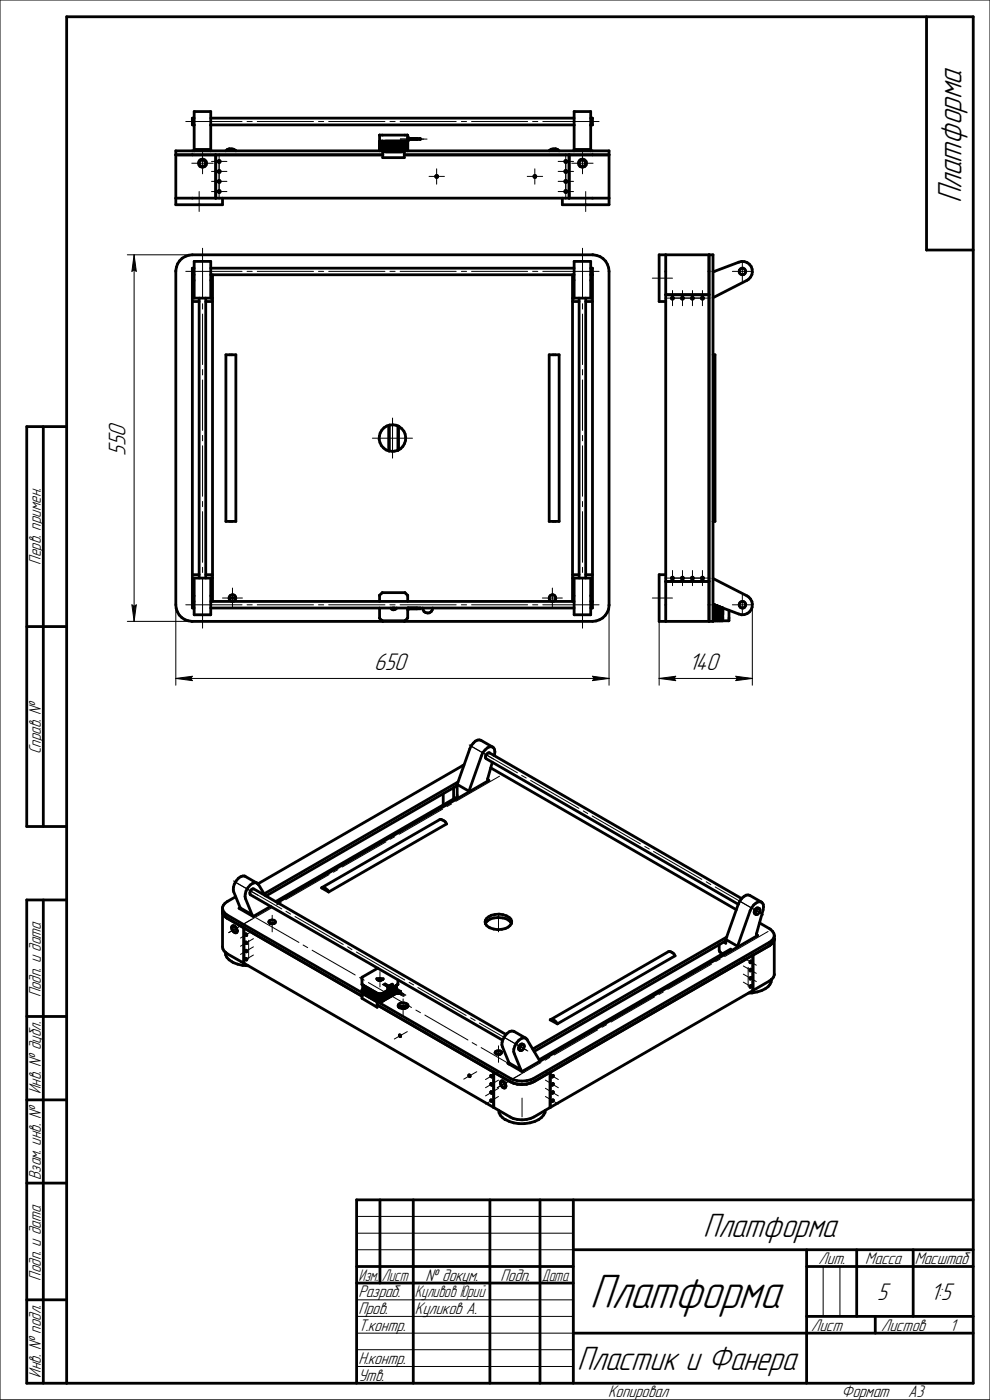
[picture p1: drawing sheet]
<svg xmlns="http://www.w3.org/2000/svg" width="210mm" height="297mm" viewBox="0 0 210 297" stroke-linecap="round" stroke-linejoin="round" font-family="sans-serif">
<g fill="none" stroke="#000" stroke-width=".59">
<path d="M38.1 55.3a3.6 3.6 0 0 1 2.7-1.2h85a3.5 3.5 0 0 1 3.4 3.5v70.8a3.5 3.5 0 0 1-3.5 3.4h-85a3.5 3.5 0 0 1-3.4-3.5v-70.9l.4-1.4zM40.8 58.3h.4M41.2 56.9h-.4v72.1h.4M44.7 56.9h77.1M44.7 58.3h77.1M45.1 58.3v69.3M121.5 58.3v69.3M125.3 56.9h.4v72.1h-.4M125.3 58.3h.4M40.8 64h1.4M42.2 63.2v59.4M43.6 63.2v59.4"/>
<path d="M43.6 64h1.5M44.7 63.2v-7.7h-3.5v7.7h3.9M47.9 75.3h2.1v35.3h-2.1zM116.5 75.3h2.1v35.3h-2.1zM121.5 63.2h3.8v-7.7h-3.5v7.7M121.5 64h1.4M122.9 63.2v59.4M124.2 63.2v59.4M124.2 64h1.5M82.5 90.3v5.4M82.6 90.2v5.5M84.4 90.3v5.2"/>
<path d="M84.5 90.4v5.1M40.8 121.9h1.4M40.8 127.6h.4M43.6 121.9h1.5M44.7 122.6v7.8h-3.5v-7.8h3.9M44.7 127.6h77.1M44.7 129h77.1M48.6 126.9h1.4M80.5 129v2.1l.7 .7M80.5 127.6v-1.3l.6-.6h4.8l.6 .6v1.3M81.1 131.7h4.8M82.9 129a.68 .68 0 0 0 .6 .4 .68 .68 0 0 0 .6-.4"/>
<path d="M83.3 129h.4M83.4 129h.2M85.9 131.7l-.1 .1M86.5 129v2.1l-.6 .6M86.6 129l-.1 .4M88.5 129v.2M89.2 129v.2h-2.6M89.7 129a1.06 1.06 0 0 0 1 1 1.06 1.06 0 0 0 1.1-1M121.5 122.6h3.8v7.8h-3.5v-7.8M121.5 121.9h1.4M124.2 121.9h1.5M125.3 127.6h.4"/>
<circle cx="83.2" cy="92.9" r="2.82"/>
<circle cx="49.3" cy="126.9" r=".7"/>
<circle cx="117.2" cy="126.9" r=".71"/>
</g>
<g fill="none" stroke="#000" stroke-width=".21">
<path d="M27 54.1h16M39.4 57.6h12M43 52.7v10.7M52.4 57.6h1.1M54.6 57.6h11.9M67.6 57.6h1.1M69.7 57.6h12M82.7 57.6h1.1M84.9 57.6h11.9M97.9 57.6h1.1M100 57.6h11.9M113 57.6h1.1"/>
<path d="M115.1 57.6h12M123.6 52.7v10.7M43 64.4v1.2M43 66.6v10.7M43 78.4v1.1M123.6 64.4v1.2M123.6 66.6v10.7M123.6 78.4v1.1M43 80.6v10.7M43 92.4v1.1M43 94.6v10.7M79 93h8.5"/>
<path d="M83.3 88.7v8.5M123.6 80.6v10.7M123.6 92.4v1.1M123.6 94.6v10.7M43 106.4v1.1M43 108.5v10.8M123.6 106.4v1.1M123.6 108.5v10.8M27 131.8h16M37.3 128.3v17.1M39.4 128.3h12M43 120.4v1.1"/>
<path d="M43 122.5v10.8M47.2 126.9h4.2M49.3 124.8v4.2M52.4 128.3h1.1M54.6 128.3h11.9M67.6 128.3h1.1M69.7 128.3h12M82.7 128.3h1.1M84.9 128.3h11.9M84.9 129.1h5.7M97.9 128.3h1.1M100 128.3h11.9"/>
<path d="M113 128.3h1.1M115.1 126.9h4.2M115.1 128.3h12M117.2 124.8v4.2M123.6 120.4v1.1M123.6 122.5v10.8M129.2 128.3v17.1"/>
</g>
<g fill="#fff">
<path d="M79.4 138.2h7.7v5h-7.7z"/>
<path d="M37.3 143.1h3.9v1.7h-3.9z"/>
</g>
<path d="M37.3 143.9l3.5-.4-.3 .4 .3 .5z" fill="none" stroke="#000" stroke-width=".21"/>
<path d="M37.6 143.7h3.2" fill="none" stroke="#000" stroke-width=".42"/>
<path d="M37.3 143.9h3.5v.5h-3.5z" fill="#000"/>
<path d="M125.3 143.1h3.9v1.7h-3.9z" fill="#fff"/>
<path d="M37.3 143.9h91.9M125.7 143.5l3.5 .4-3.5 .5 .3-.5z" fill="none" stroke="#000" stroke-width=".21"/>
<path d="M125.7 143.9h3.5v.5h-3.5z" fill="#000"/>
<path d="M125.7 143.7h3.2" fill="none" stroke="#000" stroke-width=".42"/>
<g fill="#fff">
<path d="M22.7 89.2h5v7.5h-5z"/>
<path d="M27.6 54.1h1.7v3.9h-1.7z"/>
</g>
<path d="M28.4 54.1l.5 3.5-.5-.4-.4 .4z" fill="none" stroke="#000" stroke-width=".21"/>
<path d="M28.4 54.1h.5v3.5h-.5z" fill="#000"/>
<path d="M28.2 54.4v3.2" fill="none" stroke="#000" stroke-width=".42"/>
<path d="M27.6 127.9h1.7v3.9h-1.7z" fill="#fff"/>
<g fill="none" stroke="#000" stroke-width=".21">
<path d="M39.4 25.8h12M40.7 34.6h4.5M43 32.3v4.6M44.9 38.5h3.2M44.9 36.4h3.2M44.9 34.2h3.2M46.5 32.6v9.6M52.4 25.8h1.1M54.6 25.8h11.9M67.6 25.8h1.1M69.7 25.8h12M82.7 25.8h1.1"/>
<path d="M84.9 25.8h11.9M84.9 29.5h5.7M91 37.4h3.3M92.6 35.8v3.3M97.9 25.8h1.1M100 25.8h11.9M111.8 37.4h3.3M113 25.8h1.1M113.5 35.8v3.3M115.1 25.8h12M118.4 38.5h3.3M118.4 36.4h3.3"/>
<path d="M118.4 34.2h3.3M120 32.6v9.6M121.3 34.6h4.5M123.6 32.3v4.6M28.4 54.1v77.7M42.2 40.6v4.3M44.9 40.6h3.2M118.4 40.6h3.3M124.2 40.6v4.3M138.4 59h4.3M155.4 57.6h4.2M157.5 55.5v4.2"/>
<path d="M141 63.2h9.6M142.7 61.6v3.3M144.8 61.6v3.3M146.9 61.6v3.3M149 61.6v3.3M28 128.3l.4 .4 .5-.4-.5 3.5zM138.4 126.9h4.3M139.8 131.8v13.6M141 122.6h9.6M142.7 121v3.2M144.8 121v3.2M146.9 121v3.2"/>
<path d="M149 121v3.2M155.4 128.3h4.2v17.1M157.5 126.2v4.2"/>
</g>
<path d="M28.2 128.4v3.1" fill="none" stroke="#000" stroke-width=".42"/>
<path d="M28.4 128.4h.5v3.4h-.5z" fill="#000"/>
<g fill="none" stroke="#000" stroke-width=".59">
<path d="M37.3 32.9h43.9M41.2 32v-8.3h3.5v8.3M41.2 31.7h3.5M41.2 25.1h-.4v1.4h.4M44.7 25.1h77.1M44.7 26.5h77.1M45.8 32.9v9.1M46.4 34.1h.3v.3h-.3zM46.4 36.2h.3v.3h-.3zM46.4 38.4h.3v.3h-.3zM47.9 32a1.5 1.5 0 0 1 2.1 0M80.5 30.1h6"/>
<path d="M80.5 32v-3.3h5.9l.1 3.3M80.5 30.2h6M80.5 30.4h6M80.5 30.5h6M80.5 30.6h6M80.5 30.8h6M80.5 30.9h6M80.5 31.1h6M80.5 31.2h6M80.5 31.4h6M80.5 31.5h6M80.5 31.6h6"/>
<path d="M80.5 31.8h6M80.5 31.9h6M81.2 32h4.6M81.2 32.2h4.6M85.8 32.9h43.4M86.5 29l.1 .9h-6.1M86.6 29.4h2.6v.2h-2.6M88.5 29.4v.2M92.5 37.3h.3v.3h-.3zM113.3 37.3h.3v.3h-.3zM116.5 32a1.5 1.5 0 0 1 2.1 0M119.9 38.4h.3v.3h-.3z"/>
<path d="M119.9 34.1h.3v.3h-.3zM119.9 36.2h.3v.3h-.3zM120.7 32.9v9.1M121.8 32v-8.3h3.5v8.3M121.8 31.7h3.5M125.3 25.1h.4v1.4h-.4M37.3 42h91.9M46.4 40.5h.3v.3h-.3zM47.2 42v1.4h-9.9v-11.4h43.9v1.4h4.6v-1.4h43.4v11.4h-9.9v-1.4M119.9 40.5h.3v.3h-.3zM141.2 54.1v77.7M150.4 54.1v77.7"/>
<path d="M151.3 57.6l5.4-2a2.11 2.11 0 0 1 2.7 1.1 2.11 2.11 0 0 1-.9 2.8l-7.2 3.7M141.2 64h-1.4v-9.9h11.5v77.7h-11.5v-9.9h1.4M141.2 62.5h9.2M142.5 63.1h.3v.3h-.3zM144.6 63.1h.3v.3h-.3zM146.7 63.1h.3v.3h-.3zM148.8 63.1h.4v.3h-.4zM151.3 75.3h.4v35.3h-.4M141.2 123.4h9.2M142.5 122.5h.3v.3h-.3zM144.6 122.5h.3v.3h-.3zM146.7 122.5h.3v.3h-.3z"/>
<path d="M148.8 122.5h.4v.3h-.4zM151.3 122.7l7.2 3.7a2.11 2.11 0 0 1 .9 2.8 2.11 2.11 0 0 1-2.7 1.1l-5.4-2M151.3 128.3v3.4M151.5 128.3v3.4M151.6 128.3v3.4M151.8 128.4v3.3M151.9 128.4v3.3M152.1 128.5v3.2M152.2 128.5v3.2M152.3 128.6v3.1M152.5 128.7v3M152.6 128.7v3"/>
<path d="M152.7 128.8v2.9M152.9 128.8v2.9M153 128.9v2.8M153.2 128.9v2.8M153.3 129v2.7M154.6 129.5v2.2h-3.3"/>
<circle cx="43" cy="34.6" r=".7"/>
<circle cx="43" cy="34.6" r=".84"/>
<circle cx="123.5" cy="34.6" r=".71"/>
<circle cx="123.6" cy="34.6" r=".85"/>
<circle cx="157.5" cy="57.6" r=".71"/>
<circle cx="157.5" cy="128.3" r=".71"/>
</g>
<g fill="#fff">
<path d="M146.1 138.2h7.3v5h-7.3z"/>
<path d="M139.8 143.1h3.9v1.7h-3.9z"/>
</g>
<path d="M139.8 143.9l3.5-.4-.3 .4 .3 .5z" fill="none" stroke="#000" stroke-width=".21"/>
<path d="M140.2 143.7h3.1" fill="none" stroke="#000" stroke-width=".42"/>
<path d="M139.8 143.9h3.5v.5h-3.5z" fill="#000"/>
<path d="M155.7 143.1h3.9v1.7h-3.9z" fill="#fff"/>
<g fill="none" stroke="#000" stroke-width=".21">
<path d="M0 0h210v297h-210zM99.5 158l10.3 6M99.7 158.2l5 2.8M139.8 143.9h19.8M156.1 143.5l3.5 .4-3.5 .5 .3-.5zM81.9 178.6l-9.3 5.3M83.7 177.5l-.9 .6M93.9 171.7l-9.2 5.3M95.8 170.6l-1 .5M106 164.7l-9.3 5.3M110.7 164.5l.9 .6M112.6 165.6l10.2 5.9"/>
<path d="M123.7 172l1 .6M125.6 173.1l10.2 5.9M136.8 179.6l1 .5M49.5 186.9l10.3 5.9M49.7 187.1l5 2.8M52.7 199.5v4M53.8 199.1l-2.8 1.6M53.8 197.4l-2.8 1.6M54.3 194.7l9.1 5.2M57.7 194.2v3.5M57.7 192.5l-9.2 5.4M59.6 191.4l-.9 .6"/>
<path d="M60.7 193.3l.9 .6M62.6 194.4l10.2 6M69.8 185.5l-9.2 5.4M71.7 184.5l-1 .5M105.7 194.2v3.5M138.6 180.6l10.3 6M149.8 187.1l1 .6M151.7 188.2l10.3 5.9M156.8 191.1l4.9 2.8M162.9 197.6l-9.2 5.3M53.8 202.6l-2.8 1.6M53.8 200.9l-2.8 1.6"/>
<path d="M64.3 200.5l1 .5M66.2 201.6l9.2 5.2M73.7 200.9l1 .6M75.6 202l10.3 5.9M76.3 207.4l1 .5M78.1 208.4l9.2 5.3M80.6 206.1v3.3M81.3 208.7l4.5 2.6M81.7 208.5l4.4 2.6M85.1 211.1l-4-2.3 4.5 2.6M85.4 210.9l-3.9-2.2 4.4 2.5M85.5 211.9v3.6"/>
<path d="M86.4 218.9l-2.7 1.5M86.8 208.4l1 .6M88.2 214.3l1 .5M88.6 209.5l10.3 5.9M90.1 215.3l9.2 5.3M99.8 215.9l1 .6M101.7 217l10.3 6M106.8 220l4.9 2.8M126.8 218.5l-9.2 5.3M128.7 217.4l-1 .5M138.9 211.5l-9.3 5.3M140.7 210.4l-.9 .6"/>
<path d="M150.9 204.6l-9.3 5.3M152.8 203.5l-1 .5M157.7 208.4l2.7 1.6M157.7 206.7l2.7 1.5M157.7 203.2l2.7 1.6M157.7 204.9l2.7 1.6M158.7 205.2v4.1M100.2 221.2l.9 .5M101.1 227.4l-2.7 1.5M102.1 222.2l9.1 5.3M105.7 221.9v3.5M105.7 227.4l-2.7 1.6"/>
<path d="M105.7 232.6l-2.7 1.6M105.7 230.9l-2.7 1.6M105.7 229.2l-2.7 1.6M110.7 233v3.9M114.8 225.4l-9.3 5.4M115.7 232.6l2.7 1.6M115.7 230.9l2.7 1.6M115.7 227.4l2.7 1.6M115.7 229.2l2.7 1.6M116.6 224.3l-.9 .6M75.6 258.1h46M75.6 261.6h46"/>
<path d="M75.6 265.1h46M75.6 275.8h46M75.6 279.3h46M174.6 268.7v10.6M178.2 268.7v10.6M75.6 282.8h46M75.6 286.3h46M75.6 289.9h46"/>
</g>
<path d="M156.1 143.9h3.5v.5h-3.5z" fill="#000"/>
<path d="M156.1 143.7h3.2" fill="none" stroke="#000" stroke-width=".42"/>
<g fill="none" stroke="#000" stroke-width=".59">
<path d="M196.6 3.6v49.4h9.9M9.2 90.5v84.8M14.1 90.5h-8.4v84.8h8.4M5.7 132.9h8.4M104.5 158.5a2.12 2.12 0 0 0-2.3 1.8l-2.7 7.6M104.5 158.5l-2.5-1.4a1.36 1.36 0 0 0-1.6 .5l-.7 1.3-2.7 7.5M104.5 158.5a1.42 1.42 0 0 1 .3 1.8M94 168.4v2.4M96.2 169.5v-2.4l.8-.4-40.6 23.4M97 166.4v2.6l-38.5 22.3M97 166.4l2.5 1.5M97.2 165.9l-41.2 23.8"/>
<path d="M98.4 162.3l-43.7 25.2M99.5 167.9v.1M103.5 165.4l.2 .2-44.9 25.9M104.1 162.9l52.1 30.1M104.4 161.7l-.9 3.5v.5M9.2 190.9v102.6M14.1 190.9h-8.4v102.6h200.8v-289.9h-192.4v289.9M47.2 193.4a1.76 1.76 0 0 0 1 1.4M47.2 192.7a1.94 1.94 0 0 0 1 1.4l28.6 16.5M47.2 193.6l.5 .8 .5 .4M48.2 194.8l28.6 16.5M49.2 196.5l.2-.1a1.14 1.14 0 0 1 .8 1.4l-.2 .1a1.03 1.03 0 0 1-.8-1.4z"/>
<path d="M49.4 196.6h-.1a.85 .85 0 0 0 .8 1.2M49.4 196.6l.2-.1a1.01 1.01 0 0 1 .6 1.2M49.8 196.5l-.4 .1M50 190.2l-2.3 1.4-.5 .9v8.4a1.92 1.92 0 0 0 1 1.5l3.5 1.9M50.2 197.7l-.1 .1M50.3 197.4l-.1 .3M51 192.6v.2M51 192.6l2.5 1.5M51.7 196.8v7.5M52.1 198.1l.2 .1v.3l-.2-.1zM52.1 199.9l.2 .1v.2l-.2-.1zM53.5 194.1v.2"/>
<path d="M54.5 187.4l-2.5-1.5a1.27 1.27 0 0 0-1.4 .4 3 3 0 0 0-1 2.9l1.4 3.4M54.5 187.4a1.27 1.27 0 0 0-1.4 .3 3 3 0 0 0-1 2.9l1.4 3.5M54.5 187.4l.3 .2 1.4 2.3M57.1 195.4a.86 .86 0 0 1 1.3 .2 .79 .79 0 0 1-1.4 0zM57.4 195.9h.7M57.4 192.3l-3.7 2.1-3-1.7 .3-.1M68.3 188.3l1.4 .9M68.3 188.3h.2l.6 .3 .6 .6M68.3 188.3l25.2-14.5a1.94 1.94 0 0 1 1.2 1l-25 14.4M103 195.9a3.7 3.7 0 0 1 5.2-.4l.3 .4M103.3 194.8a3.9 3.9 0 0 1 5.1 .2 1.39 1.39 0 0 1-1.2 2 3.8 3.8 0 0 1-4.2-1l-.1-.4zM154 199.6l-40.7 23.5"/>
<path d="M154 199.3v.8l-.5-.2M154 199.3l2.5 1.4M154.2 198.8l-41.2 23.7M157.3 190.6l-53.5-30.9a.8 .8 0 0 0-.7 1.3l53.5 30.9M160.5 198.3l.2 .2-50 28.8-3-1.7 .2-.1M161.1 192.8l-.3-.2a.77 .77 0 0 0-.7 .5 .77 .77 0 0 0 .3 .9M161.1 192.8v-.1a.88 .88 0 0 0-.7 1.3M161.1 192.8a.83 .83 0 0 1-.7 1.2M161.1 195.8l2.1 1.2a1.94 1.94 0 0 1 1.1 1.5v8.3l-.2 .5-.9 .8-3.5 2M161.5 191.4a1.34 1.34 0 0 1 .4 1.6l-1.4 5.1v.5M161.5 191.4a2.24 2.24 0 0 0-2.4 1.8l-2.6 7.5M161.5 191.4l-2.5-1.5a2.24 2.24 0 0 0-2.4 1.9l-2.6 7.5"/>
<path d="M164.3 198.7l-.6 .8-.5 .4-50 28.9a5.6 5.6 0 0 1-5 0l-28.2-16.3M164.3 199.3l-.6 .9-.5 .4M164.3 199.2l-.4 .8-.4 .4M5.7 215.6h8.4M47.8 202a2.31 2.31 0 0 0 1.7 2.2l2 .6 1.2 .1M51.7 204.3l56.5 32.7a5.6 5.6 0 0 0 5 0l3.5-2.1M52.1 201.6l.2 .1v.2l-.2-.1zM52.1 203.3l.2 .1v.3l-.2-.2zM76.8 210.7l3.2 1.9M77 209.1l.3 .5 2.4 1.4 .4 .1a3.6 3.6 0 0 0 3-1M77 209l.1 1.8 3 1.7M77 209.2l.3 .5 2.4 1.4a3.4 3.4 0 0 0 3.5-1"/>
<path d="M77 209.3l.1 .7 .2 .2 2.8 1.5h1.1l2.4-1.3M77 209.4l.1 .4 .2 .3 2.4 1.4h.4h1.4l2-1.2M77 209.8l.1 .6 .2 .3 2.8 1.4 1.4-.1 2.5-1.4M77 210l.1 .7 .2 .2 2.4 1.4h1.6M77 210.1l-.2 .1M77.1 209l3 1.7M77.1 210.1h.1M77.1 209.2l2.6 1.5a3.1 3.1 0 0 0 3.2-.7M77.1 209v.3M77.1 209.3h.1M77.1 209.6h.1M77.1 209.7l2.6 1.6a2.35 2.35 0 0 0 1.8 0l1.9-1"/>
<path d="M77.1 210.3l3 1.7 1.4-.1 2.4-1.4M77.1 210.5v.1M77.1 209.3l2.6 1.6a3.2 3.2 0 0 0 3.3-.9M77.1 210.6l2.6 1.5a2.35 2.35 0 0 0 1.8 0l2.6-1.4M77.1 209.6l3 1.7h1.1l2.1-1.1M77.1 210.1l3 1.7h1.1l2.5-1.4M79.9 207.6h.1M79.9 207.6l.1 .2M80 213.2l28.2 16.3a5.6 5.6 0 0 0 5 0M80 207.8h.1M80 207.8a.93 .93 0 0 1 1.2 0M80.1 207.8l.2 .1"/>
<path d="M80.1 205.4l-3.3 1.9v1.6l3.4 1.9h.8l1.3-.7v-.8M80.3 207.9h.1M80.3 207.9h.3M80.3 207.8h.1M80.4 207.8l-.1 .1M80.4 207.8h.5M80.6 207.9h.1zM80.9 207.8v.1M80.9 207.9h-.4M81.2 207.8l-.3 .1M81.3 207.6l-.1 .2M82.3 210.1h.1"/>
<path d="M82.3 209.3l.9-.5v.5M82.3 209.3v.1M82.3 210.1l-.8 .4M82.3 209.4v.7M82.4 209.6l1.9 1.2M82.4 209.5l2 1.2M82.5 209.8h-.1M82.5 209.5l1.5 .9 .1-.2M82.5 209.5l2 1.2M82.5 209.4v.1M82.5 209.4h.1M82.6 209.4l2.1 1.2"/>
<path d="M82.7 209.8l-.4 .3M82.8 209.3l2 1.2M82.8 209.3l-.1 .1M82.8 209.9l-1.6 .8M82.8 209.3h.1M82.8 209.5h.1M82.9 209.2l-.1 .1M82.9 209.2l1.5 .9-.1 .1M82.9 209.2l2 1.1M83 209v.2M83.1 208.8l-.8 .6M83.2 209l-.8 .4v.6l.3-.2"/>
<path d="M83.4 209.7h.1M83.7 210.2h.1M83.8 210.1h.1M83.9 210.4l-2.4 1.4-1.4 .1-2.8-1.5-.3-.5-.2 .1v1.8l3.2 1.9v-1.2M83.9 210.1v.1M84.1 209.8h.1M84.1 209l-.6 .5M84.1 209.2l-.5 .3M84.1 209v.9M84.1 210.7h.1M84.1 209.3l-.4 .3M84.1 209.4l-.3 .3"/>
<path d="M84.1 209.5l-.2 .2M84.1 209.6l-.1 .2M84.1 209.7l-.1 .1M84.2 210.7l-3.2 1.8h-1M84.2 210.1h.1M84.2 210.1v.2M84.3 210.7h.1M84.4 207.9v1l-1 .5 .5-.2M84.4 210.7v.1M84.4 210.7l-.1 .1M84.5 210.7h.1M84.5 210.6v.1"/>
<path d="M84.5 213.1a1.32 1.32 0 0 1 2.1 .3 1.22 1.22 0 0 1-2.1 0zM84.5 210.5v.2M84.5 210.5v.2zM84.6 213.7h.1M84.6 210.5l.1 .1M84.6 210.5l.2-.1-.1 .2M84.7 213.7a1.6 1.6 0 0 1 1.7 0M84.7 210.5h.1M84.8 219.5l.2 .2v.2l-.2-.1zM84.8 210.4h.1M84.8 210.5h.1M84.9 210.3h.1"/>
<path d="M84.9 210.4l-.1 .1M84.9 210.4h-.1M84.9 210.3l-.1 .1M84.9 210.3v.2M85.8 213.7l.3 .2M85.8 213.4v.6M107.3 219.5l-53.5-30.9a.83 .83 0 0 0-.7 1.2l53.5 30.9M116.8 216.3l25-14.4a1.32 1.32 0 0 1 1.4 .9l-25 14.4M116.8 216.3l1.4 .9M116.8 216.3a1.34 1.34 0 0 1 1.4 .9M152.6 200.4l.1 1.5 .6 .5M155 201.3l-40.6 23.5"/>
<path d="M156.5 200.7v.2M159.2 205.6l.2 .1-.3 .3zM159.2 207.3l.2 .1-.3 .3zM159.2 203.9l.2 .1-.3 .3zM159.2 209.1l.2 .1-.3 .3zM159.7 210.1l-43 24.8M163.2 200.6l-50 28.9M163.2 200.6l-3.5 2v7.5M163.7 207.8h.1M163.7 207.8a2.65 2.65 0 0 1-2.1 2.3l-.9 .3-1.9 .3M5.7 233.3h8.4M99.5 228l.2 .2v.2l-.2-.1z"/>
<path d="M104.1 233.3l.3 .2v.2l-.3-.1zM104.1 231.6l.3 .1v.2h-.3zM104.1 228.1l.3 .2v.2l-.3-.1zM104.1 229.9l.3 .1v.3l-.3-.2zM104.7 227.5v7.4M105.1 223.1a.86 .86 0 0 1 1.3 .2l-.1 .2a.84 .84 0 0 1-1.3-.2zM105.4 223.6h.7M105.7 223.6l.2 .1M105.8 235.5a2.94 2.94 0 0 0 2.2 2.4 7.3 7.3 0 0 0 6.9-.8l.7-1 .1-.6M106.2 229.5l.4-.2a.97 .97 0 0 1 .5 1.5 1.07 1.07 0 0 1-.9-1.3zM106.4 229.4a.84 .84 0 0 1 .7 1.3M106.4 229.4a.83 .83 0 0 0 .7 1.3"/>
<path d="M106.8 229.4h-.4M107.3 230.3l-.2 .4M108 225.5l2.5 1.4M108 225.5v.3M110.5 226.9v.3M111.1 221.7l-.3-.2a.77 .77 0 0 0-.7 .5 .77 .77 0 0 0 .3 .9M111.1 221.7h.1a.89 .89 0 0 1-.8 1.2M111.1 221.7l-.2-.1a.89 .89 0 0 0-.5 1.3M111.5 220.3l-2.4-1.5a1.28 1.28 0 0 0-1.5 .4 2.99 2.99 0 0 0-1 2.9l1.4 3.4M111.5 220.3l3 4.9M111.5 220.3a1.28 1.28 0 0 0-1.4 .4 2.99 2.99 0 0 0-1 2.8l1.4 3.4M113.2 229.5l3.5-2v7.4"/>
<path d="M117.2 233.3l.2 .1-.3 .3zM117.2 231.6l.2 .1-.3 .2zM117.2 228.1l.2 .1-.3 .3zM117.2 229.9l.2 .1-.3 .3zM5.7 251h8.4M80.6 254.6v17.6M87.7 254.6v38.9M103.9 254.6v38.9M114.6 254.6v38.9M121.6 254.6v38.9M206.5 254.6h-130.9v38.9M5.7 275.8h8.4"/>
<path d="M75.6 268.7h46M75.6 272.2h46M121.6 265.1h84.9M171.1 265.1v28.4M171.1 268.7h35.4M171.1 279.3h35.4M181.7 265.1v14.2M185.7 279.3v3.5M193.7 265.1v14.2M121.6 282.8h84.9"/>
</g>
<text font-size="10.8" x="125.1" y="277.6">Платформа</text>
<g font-size="7.6">
<text x="204" y="43.1" transform="rotate(-90 204 43.1)">Платформа</text>
<text x="149.2" y="262.3">Платформа</text>
<text x="122.4" y="290.7">Пластик и Фанера</text>
</g>
<g font-size="5.4">
<text x="26.6" y="96.7" transform="rotate(-90 26.6 96.7)">550</text>
<text x="79.4" y="142.2">650</text>
<text x="146.1" y="142.2">140</text>
<text x="186.1" y="275.8">5</text>
<text x="197.4" y="275.8">1:5</text>
</g>
<g font-size="3.8">
<text x="8.7" y="119.8" transform="rotate(-90 8.7 119.8)">Перв. примен.</text>
<text x="8.7" y="160" transform="rotate(-90 8.7 160)">Справ. №</text>
<text x="8.7" y="211.6" transform="rotate(-90 8.7 211.6)">Подп. и дата</text>
<text x="8.7" y="232.2" transform="rotate(-90 8.7 232.2)">Инв. № дубл.</text>
<text x="8.7" y="250.3" transform="rotate(-90 8.7 250.3)">Взам. инв. №</text>
<text x="173.7" y="268.2">Лит.</text>
<text x="183.6" y="268.2">Масса</text>
<text x="194.1" y="268.2">Масштаб</text>
<text x="8.7" y="271.7" transform="rotate(-90 8.7 271.7)">Подп. и дата</text>
<text x="76" y="275.3">Разраб.</text>
<text x="90.3" y="271.7">№ докум.</text>
<text x="106.2" y="271.7">Подп.</text>
<text x="76" y="278.8">Пров.</text>
<text x="88" y="278.8">Куликов А.</text>
<text x="76" y="282.3">Т.контр.</text>
<text x="172.1" y="282.3">Лист</text>
<text x="186.9" y="282.3">Листов</text>
<text x="201.5" y="282.3">1</text>
<text x="8.7" y="292.3" transform="rotate(-90 8.7 292.3)">Инв. № подл.</text>
<text x="76" y="289.4">Н.контр.</text>
<text x="76" y="292.9">Утв.</text>
<text x="129" y="296.5">Копировал</text>
<text x="178.5" y="296.5">Формат</text>
<text x="192.7" y="296.5">A3</text>
</g>
<g font-size="3.7">
<text x="76.1" y="271.7">Изм. Лист</text>
<text x="88" y="275.3">Куливов Юрий</text>
<text x="115" y="271.7">Дата</text>
</g>
</svg>
